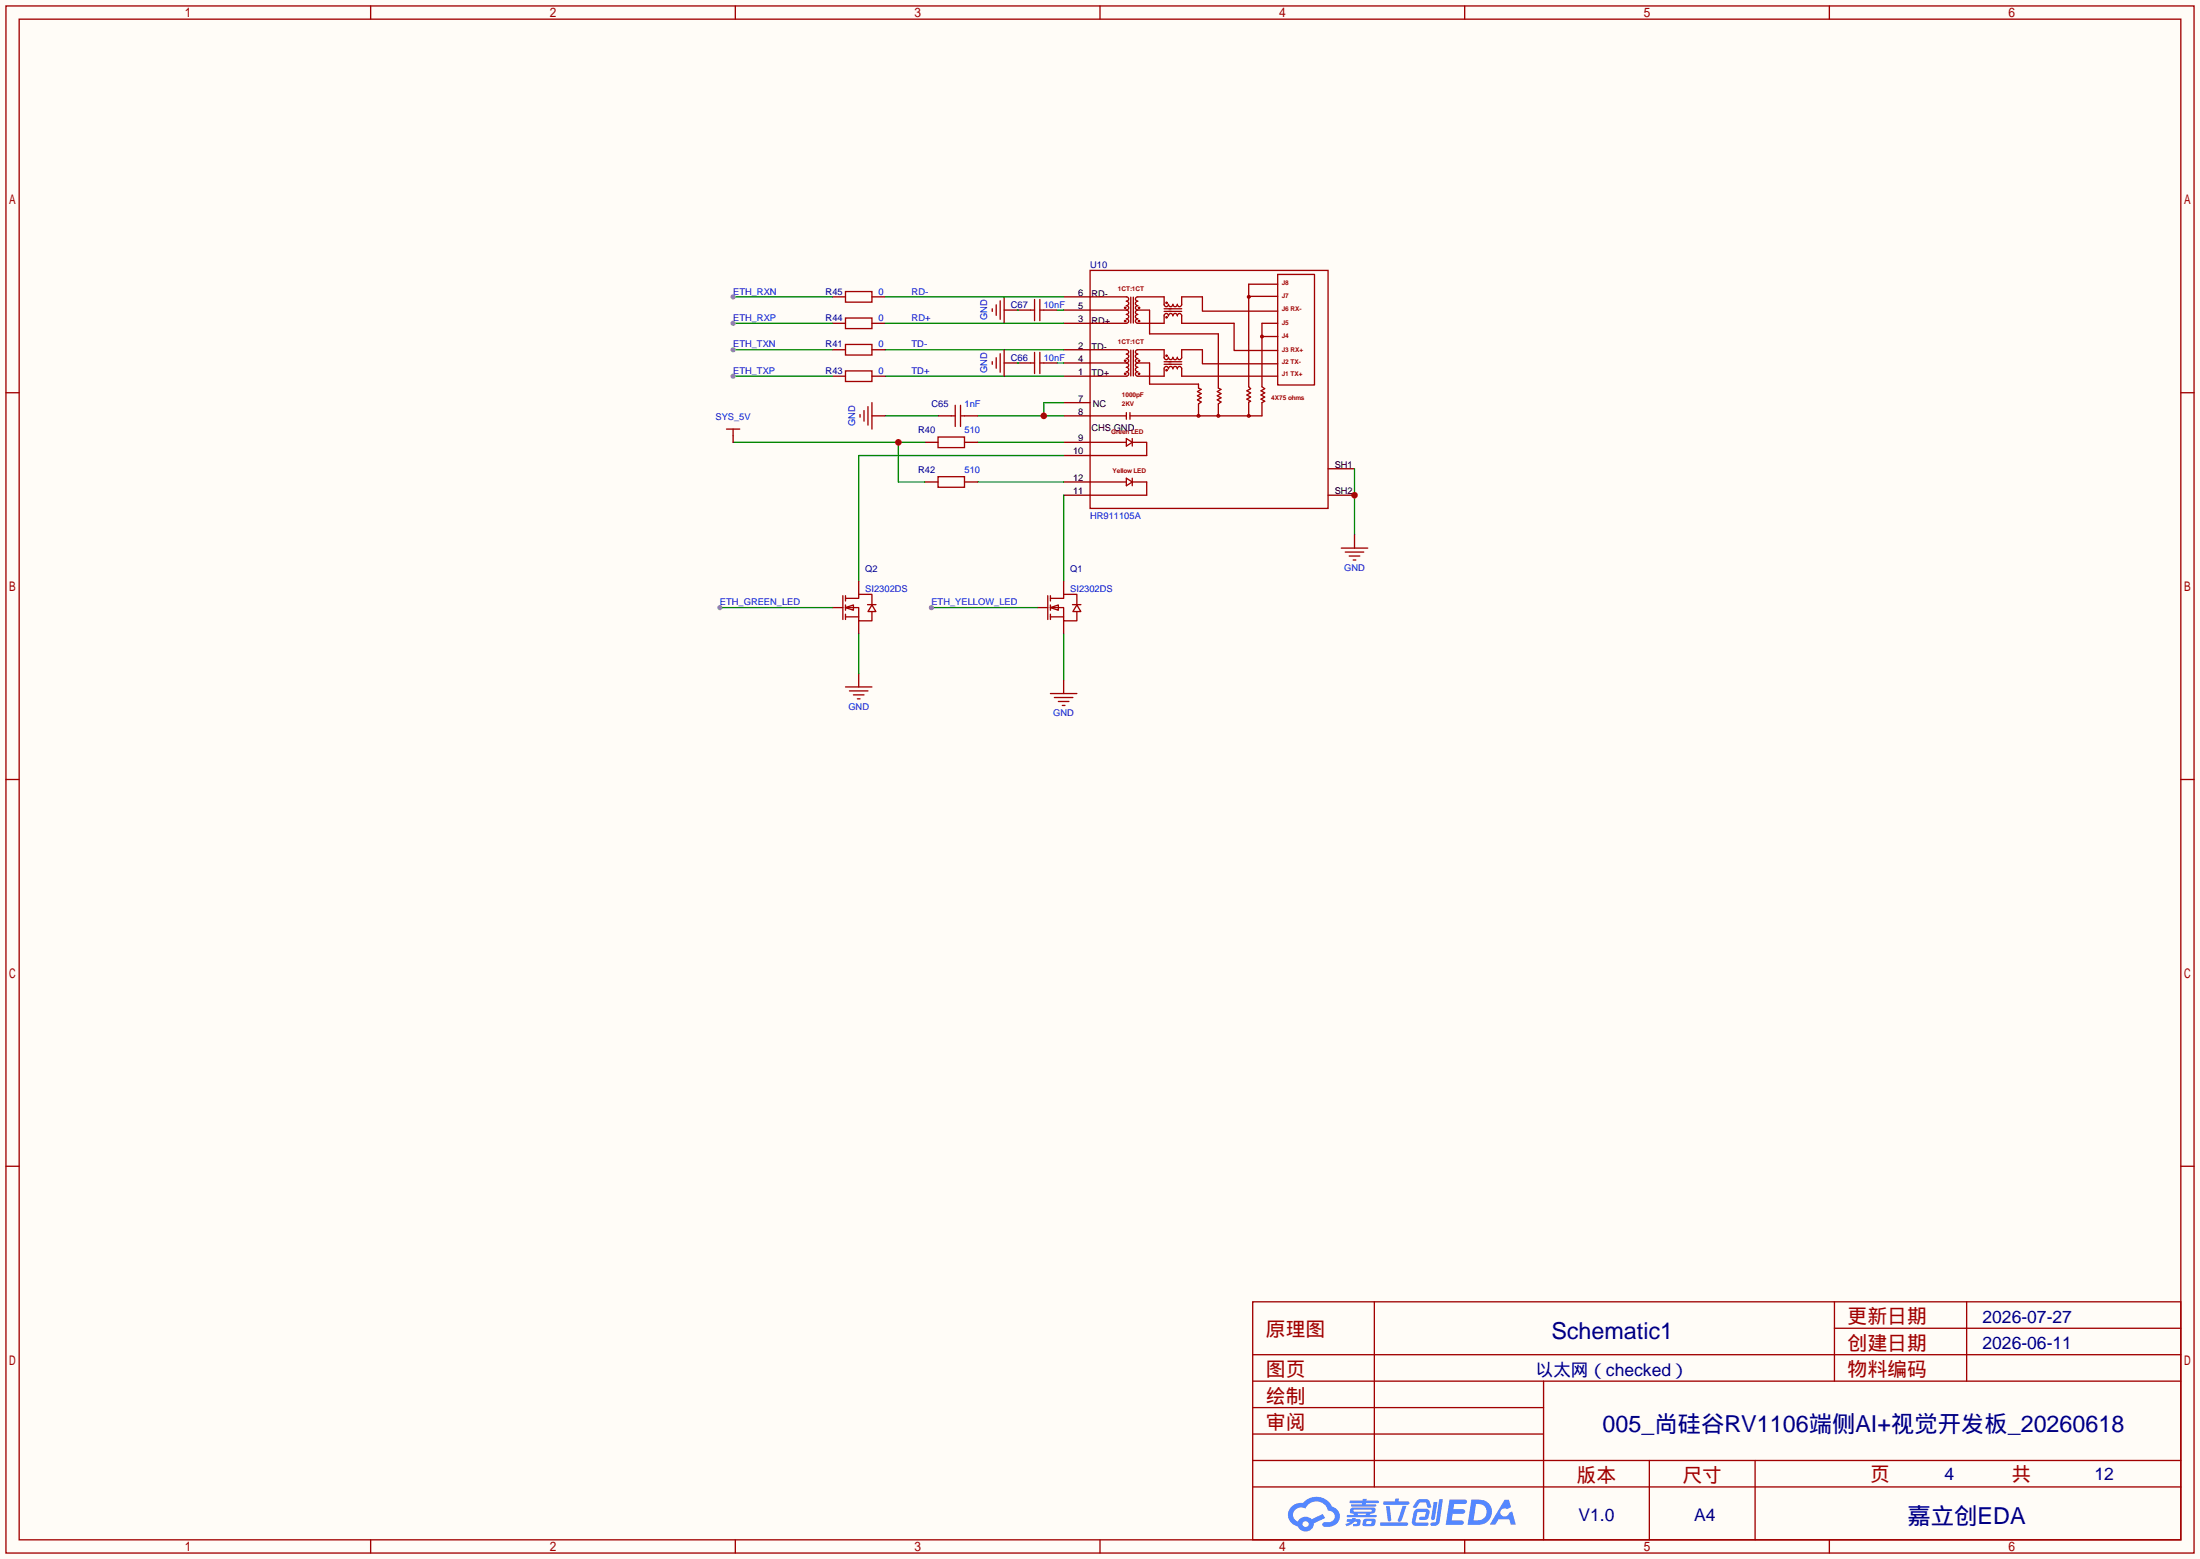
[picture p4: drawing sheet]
<svg xmlns="http://www.w3.org/2000/svg" width="423mm" height="299mm" viewBox="0 0 423 299" stroke-linecap="round" stroke-linejoin="round" font-family="sans-serif">
<path d="M0 0h422.7v299.5h-422.7z" fill="#fffcf7"/>
<g fill="none" stroke="#a10000" stroke-width=".25">
<path d="M1.1 1.1h420.4v297.2h-420.4zM3.7 3.7h415.3v292.1h-415.3zM71.2 1.1v2.6M141.3 1.1v2.6M211.3 1.1v2.6M281.4 1.1v2.6M351.5 1.1v2.6M1.1 75.4h2.6M419 75.4h2.5M1.1 149.7h2.6M419 149.7h2.5M1.1 224h2.6"/>
<path d="M419 224h2.5M240.7 250.1h178.3v45.7h-178.3zM264 250.1v35.5M352.4 250.1v15.2M352.4 255.1h66.6M377.8 250.1v15.2M240.7 270.4h55.8M240.7 265.3h178.3M240.7 275.5h55.8M240.7 260.2h178.3M296.5 265.3v30.5M71.2 295.8v2.5"/>
<path d="M141.3 295.8v2.5M211.3 295.8v2.5M240.7 285.6h178.3M240.7 280.5h178.3M281.4 295.8v2.5M316.9 280.5v15.3M337.2 280.5v15.3M351.5 295.8v2.5"/>
</g>
<g fill="#5487ff">
<path d="M278.5 288h2.1a.97 .97 0 0 1 1.3 .5 .53 .53 0 0 1-.7 .4h-1.8l-.2 1h1.9a.43 .43 0 0 1 .4 .5 .43 .43 0 0 1-.5 .4h-1.9l-.2 1.3h1.7a.45 .45 0 0 1 .6 .1 .45 .45 0 0 1-.2 .6l-3.3 .1z"/>
<path d="M289.1 288.1h.8l.4 1.4-.7 .4a.82 .82 0 0 0-1.2 .1 .82 .82 0 0 0 .1 1.1 .82 .82 0 0 0 1.1 0l.3-.5 .6-.3 .7 2.6h-1l-.2-1.1h-2.1l-.6 1.1h-1.1z"/>
<path d="M275.4 288.5h.8l-.5 3.2a.36 .36 0 0 1-.4 .3 .36 .36 0 0 1-.4-.3z"/>
<path d="M276.5 288h.7l-.6 4.3a1.13 1.13 0 0 1-1.8 .6l.2-.4 .7-.1 .2-.2z"/>
<path d="M272.2 288.3l.6-.3h1a.77 .77 0 0 1 .9 .5l.3 .9-.2 .2h-.5l-.3-.9-.2-.1h-1l-.7 1h-.6l-.1-.2z"/>
<path d="M271.8 290.2l.5-.4h1.7a.66 .66 0 0 1 .6 1l-.1 .4a.81 .81 0 0 1-.9 .8h-.7a.32 .32 0 0 1-.3-.4 .32 .32 0 0 1 .4-.3h.7l.2-.8h-1.6l-.3 1.9 2.1 .1a.32 .32 0 0 1 .3 .3 .32 .32 0 0 1-.3 .3h-2.3l-.5-.3-.1-.5z"/>
<path d="M265.2 292.4h5a.33 .33 0 0 1 .3 .4 .33 .33 0 0 1-.3 .3h-4.9l-.2-.2z"/>
<path d="M269.5 289.3h.7l-.6 2a1.04 1.04 0 0 1-.7 1l-.4-.3z"/>
<path d="M266.3 289.3h.7l.3 2.6a.34 .34 0 0 1-.3 .3 .34 .34 0 0 1-.4-.2z"/>
<path d="M265.8 288.4h2.2l.2-.6h.6l-.1 .6h1.8a.32 .32 0 0 1 .3 .3 .32 .32 0 0 1-.4 .3h-4.5l-.2-.1z"/>
<path d="M258.8 291.8h.9l.1-.2h.7l-.1 .2 .9 .1a.82 .82 0 0 1-.6 1.3h-.8v-.5l.8-.1v-.3h-.5l-.5 .4-1 .5-.2-.5 1-.4h-.8z"/>
<path d="M259.3 288.3h2.5v-.4h.8l-.1 .4h2.2l.2 .2-.2 .2h-2.3v.3h1.8l.2 .2-.2 .2h-4.5l-.2-.2 .1-.2h2l.1-.3h-2.3l-.1-.1z"/>
<path d="M282.7 288l-.8 4.9h1.7a2.47 2.47 0 0 0 2.9-1.7 2.47 2.47 0 0 0-1.4-3zM283.6 288.9a1.61 1.61 0 0 1 2 1.4 1.61 1.61 0 0 1-1.8 1.8h-.7z"/>
<path d="M259.5 289.8a.55 .55 0 0 0-.2 .7 .55 .55 0 0 0 .7 .2l.1 .3h-1.3v.4h5.5l.2-.1-.2-.3h-1.2l.2-.3a.7 .7 0 0 0 .8-.2 .7 .7 0 0 0 0-.9h-4.2zM260.1 290h3.3l.2 .1-.2 .3h-3.3l-.1-.2zM260.8 290.7h1.7l-.2 .3h-1.4z"/>
<path d="M262 291.9a1.05 1.05 0 0 0-.1 1.2 2.91 2.91 0 0 0 2.2-.1 .98 .98 0 0 0 0-1.2l-1.6-.1zM262.6 292.2h.8h.1v.3l-.2 .2h-.8z"/>
<path d="M248.2 289.4a2.23 2.23 0 0 0-.7 2.3 2.23 2.23 0 0 0 1.8 1.5 1.58 1.58 0 0 0 1.8 1 1.58 1.58 0 0 0 1.3-1.6l2.2-1-.5-.8-2.1 1a1.65 1.65 0 0 0-2.7 .5 1.45 1.45 0 0 1-.7-2 1.45 1.45 0 0 1 2-.6l.2 .1a2.3 2.3 0 0 1 2.3-1.4 2.3 2.3 0 0 1 2.1 1.8 1.12 1.12 0 0 1 1.2 1 1.12 1.12 0 0 1-1.1 1.2h-.7a.45 .45 0 0 0-.6 .4 .45 .45 0 0 0 .5 .5 2.21 2.21 0 0 0 2.2-.6 2.21 2.21 0 0 0 .5-2.2 2.13 2.13 0 0 0-1.3-1.1 3.3 3.3 0 0 0-5.6-.7l-1.1 .1zM250.3 292.8a.57 .57 0 0 1 1.1 0 .57 .57 0 0 1-1.1 0z"/>
</g>
<g fill="none" stroke="#870000" stroke-width=".25">
<path d="M204.3 59.6h5.1M204.3 57h5.1M204.3 79.9h5.1M204.3 77.3h5.1M204.3 67.2h5.1M204.3 69.7h5.1M204.3 72.3h5.1M204.3 62.1h5.1M177.7 92.6h2.5M177.7 85h2.5M185.3 92.6h2.5M185.3 85h2.5"/>
<path d="M204.3 95.1h5.1M204.3 92.6h5.1M204.3 87.5h5.1M204.3 85h5.1M255.1 95.1h5.1M255.1 90h5.1M159.9 116.7h2M165 111.6v2.6M165 119.3v2.5M199.3 116.7h2M204.3 111.6v2.6M204.3 119.3v2.5"/>
<path d="M165 129.4v2.6M204.3 130.7v2.5"/>
</g>
<g fill="none" stroke="#a10000" stroke-width=".25">
<path d="M209.4 51.9h45.7v45.8h-45.7zM209.4 57h7a.42 .42 0 0 1 .4 .4 .42 .42 0 0 1-.4 .5 .43 .43 0 0 1 .4 .4 .43 .43 0 0 1-.4 .4 .43 .43 0 0 1 .4 .4 .43 .43 0 0 1-.4 .5M209.4 59.6h7M216.4 59.6a.42 .42 0 0 1 .4 .4 .42 .42 0 0 1-.4 .4 .43 .43 0 0 1 .4 .4 .43 .43 0 0 1-.4 .4 .43 .43 0 0 1 .4 .5 .43 .43 0 0 1-.4 .4h-7M217.2 57.1v5M217.7 57.1v5M218.6 59.6a.43 .43 0 0 1-.5-.5 .43 .43 0 0 1 .5-.4 .43 .43 0 0 1-.5-.4 .43 .43 0 0 1 .5-.4 .42 .42 0 0 1-.5-.5 .42 .42 0 0 1 .5-.4h5v1.5a.42 .42 0 0 0 .5 .4 .42 .42 0 0 0 .4-.4 .43 .43 0 0 0 .4 .4 .43 .43 0 0 0 .4-.4 .43 .43 0 0 0 .5 .4 .43 .43 0 0 0 .4-.4 .42 .42 0 0 0 .4 .4 .42 .42 0 0 0 .4-.4v-1.5h4v2.8h14.5M218.6 59.6h2.2M218.6 59.6a.42 .42 0 0 0-.5 .4 .42 .42 0 0 0 .5 .4 .43 .43 0 0 0-.5 .4 .43 .43 0 0 0 .5 .5 .43 .43 0 0 0-.5 .4 .43 .43 0 0 0 .5 .4h5v-1.4a.42 .42 0 0 1 .5-.5 .42 .42 0 0 1 .4 .5 .43 .43 0 0 1 .4-.5 .43 .43 0 0 1 .4 .5 .43 .43 0 0 1 .5-.5 .43 .43 0 0 1 .4 .5 .42 .42 0 0 1 .4-.5 .42 .42 0 0 1 .4 .5v1.4h10.1v5.2h8.4M220.9 59.6v4.5h13.2v10.4l.5 .3-.7 .4 .7 .4-.7 .4 .7 .4-.7 .4 .7 .4-.5 .4v2.3M223.6 59.3h3.4M223.6 59.8h3.4"/>
<path d="M239.9 56.9h5.6M245.5 52.7h7v21.3h-7zM245.5 54.6h-5.6v19.7l.4 .4-.8 .4 .8 .4-.8 .4 .8 .4-.8 .4 .8 .4-.4 .2v2.6M209.4 67.2h7a.42 .42 0 0 1 .4 .4 .42 .42 0 0 1-.4 .4 .43 .43 0 0 1 .4 .4 .43 .43 0 0 1-.4 .5 .43 .43 0 0 1 .4 .4 .43 .43 0 0 1-.4 .4M209.4 69.7h7M209.4 79.9h7M216.4 69.7a.42 .42 0 0 1 .4 .4 .42 .42 0 0 1-.4 .5 .43 .43 0 0 1 .4 .4 .43 .43 0 0 1-.4 .4 .43 .43 0 0 1 .4 .4 .43 .43 0 0 1-.4 .5h-7M216.4 79.3v1.2M217.1 79.3v1.2M217.2 67.2v5M217.7 67.2v5M218.6 69.7a.43 .43 0 0 1-.5-.4 .43 .43 0 0 1 .5-.4 .43 .43 0 0 1-.5-.5 .43 .43 0 0 1 .5-.4 .42 .42 0 0 1-.5-.4 .42 .42 0 0 1 .5-.4h5v1.4a.42 .42 0 0 0 .5 .5 .42 .42 0 0 0 .4-.5 .43 .43 0 0 0 .4 .5 .43 .43 0 0 0 .4-.5 .43 .43 0 0 0 .5 .5 .43 .43 0 0 0 .4-.5 .42 .42 0 0 0 .4 .5 .42 .42 0 0 0 .4-.5v-1.4h4v2.7h14.5"/>
<path d="M218.6 69.7h2.3v4.1h9.4v.7l.5 .3-.7 .4 .7 .4-.7 .4 .7 .4-.7 .4 .7 .4-.5 .4v2.3M218.6 69.7a.42 .42 0 0 0-.5 .4 .42 .42 0 0 0 .5 .5 .43 .43 0 0 0-.5 .4 .43 .43 0 0 0 .5 .4 .43 .43 0 0 0-.5 .4 .43 .43 0 0 0 .5 .5h5v-1.5a.42 .42 0 0 1 .5-.4 .42 .42 0 0 1 .4 .4 .43 .43 0 0 1 .4-.4 .43 .43 0 0 1 .4 .4 .43 .43 0 0 1 .5-.4 .43 .43 0 0 1 .4 .4 .42 .42 0 0 1 .4-.4 .42 .42 0 0 1 .4 .4v1.5h18.5M223.6 69.5h3.4M223.6 70h3.4M242.4 64.6h3.1M245.5 62.1h-3.1v12.2l.6 .4-.7 .4 .7 .4-.7 .4 .7 .4-.7 .4 .7 .4-.6 .2v2.6h-25.3M180.2 91.6h5.1v2h-5.1zM180.2 83.9h5.1v2.1h-5.1zM209.4 92.6h7M209.4 85h7M216.4 91.9l1.1 .7-1.1 .7zM216.4 84.2l1.1 .8-1.1 .7z"/>
<path d="M217.5 85h2.8v2.5h-10.9M217.5 92.6h2.8v2.5h-10.9M217.5 84.2v1.5M217.5 91.9v1.4M161.9 114.4v4.6M162.4 116.7h2.6v2.6h2.5v-1.8M162.4 114.9h2.6v-.7h2.5v2M162.4 116.7l1.6-.5v1zM162.4 114.4v1M162.4 116.2v1M162.4 118v1M162.4 118.5h2.6"/>
<path d="M166.7 116.1h1.6M167.5 116.2l.8 1.3h-1.5zM201.3 114.4v4.6M201.8 116.7h2.5v2.6h2.6v-1.8M201.8 114.9h2.5v-.7h2.6v2M201.8 116.7l1.5-.5v1zM201.8 118.5h2.5M201.8 114.4v1M201.8 116.2v1M201.8 118v1M206 116.1h1.7M206.9 116.2l.7 1.3h-1.5z"/>
<path d="M162.4 132h5.1M163.2 132.7h3.6M164 133.5h2M164.7 134.2h.5M201.8 133.2h5.1M202.6 134h3.5M203.3 134.7h2.1M204.1 135.5h.5"/>
<circle cx="216.2" cy="59.1" r=".13"/>
<circle cx="218.8" cy="59.1" r=".13"/>
<circle cx="224.1" cy="58.2" r=".13"/>
<circle cx="239.9" cy="57" r=".25"/>
<circle cx="216.2" cy="71.8" r=".13"/>
<circle cx="216.2" cy="69.3" r=".13"/>
<circle cx="216.2" cy="61.7" r=".13"/>
<circle cx="218.8" cy="71.8" r=".13"/>
<circle cx="218.8" cy="69.3" r=".13"/>
<circle cx="218.8" cy="61.7" r=".13"/>
<circle cx="224.1" cy="61" r=".13"/>
<circle cx="224.1" cy="71.1" r=".13"/>
<circle cx="224.1" cy="68.3" r=".13"/>
<circle cx="230.3" cy="79.9" r=".25"/>
<circle cx="234.1" cy="79.9" r=".25"/>
<circle cx="239.9" cy="79.9" r=".25"/>
<circle cx="242.4" cy="64.6" r=".25"/>
</g>
<path d="M140.8 85h36.9M172.6 85v7.6h5.1M187.8 85h16.5M187.8 92.6h16.5M204.3 87.5h-39.3v24.1M204.3 95.1v16.5M165 121.8v7.6M204.3 121.8v8.9" fill="none" stroke="#008700" stroke-width=".25"/>
<circle cx="172.6" cy="85" r=".63" fill="#c00"/>
<path d="M140.8 83.7v1.3" fill="none" stroke="#870000" stroke-width=".25"/>
<path d="M139.6 82.4h2.5M140.8 82.4v1.3" fill="none" stroke="#a10000" stroke-width=".25"/>
<path d="M178.9 116.7h20.4" fill="none" stroke="#008700" stroke-width=".25"/>
<circle cx="178.9" cy="116.7" r=".51" fill="#999"/>
<path d="M138.3 116.7h21.6" fill="none" stroke="#008700" stroke-width=".25"/>
<circle cx="138.3" cy="116.7" r=".51" fill="#999"/>
<path d="M260.2 90v12.7" fill="none" stroke="#008700" stroke-width=".25"/>
<circle cx="260.2" cy="95.1" r=".63" fill="#c00"/>
<path d="M260.2 102.7v2.6" fill="none" stroke="#870000" stroke-width=".25"/>
<path d="M257.7 105.3h5.1M258.4 106h3.6M259.2 106.8h2M260 107.6h.5" fill="none" stroke="#a10000" stroke-width=".25"/>
<path d="M187.8 79.9h16.5M204.3 77.3h-3.8v2.6" fill="none" stroke="#008700" stroke-width=".25"/>
<circle cx="200.5" cy="79.9" r=".63" fill="#c00"/>
<g fill="none" stroke="#a10000" stroke-width=".25">
<path d="M162.4 56h5.1v2h-5.1zM190.6 59.3v.5M191.4 58.5v2.1M192.2 57.8v3.5M192.9 57v5.1M198 59.6h.8M198.8 57.5v4.1M199.8 57.5v4.1M199.8 59.6h.7M162.4 66.2h5.1v2h-5.1zM162.4 71.2h5.1v2.1h-5.1zM162.4 61.1h5.1v2h-5.1z"/>
<path d="M165.2 79.6v.5M166 78.9v2M166.8 78.1v3.6M167.5 77.3v5.1M182.8 79.9h.7M183.5 77.9v4M184.5 77.9v4M184.5 79.9h.8M190.6 69.5v.5M191.4 68.7v2M192.2 67.9v3.6M192.9 67.2v5.1"/>
<path d="M198 69.7h.8M198.8 67.7v4.1M199.8 67.7v4.1M199.8 69.7h.7"/>
</g>
<g fill="none" stroke="#870000" stroke-width=".25">
<path d="M159.9 57h2.5M167.5 57h2.6M192.9 59.6h5.1M200.5 59.6h2.6M159.9 67.2h2.5M159.9 72.3h2.5M159.9 62.1h2.5M167.5 79.9h2.6M167.5 67.2h2.6M167.5 72.3h2.6M167.5 62.1h2.6M180.2 79.9h2.6"/>
<path d="M185.3 79.9h2.5M192.9 69.7h5.1M200.5 69.7h2.6"/>
</g>
<path d="M140.8 57h19.1M170.1 57h34.2M195.5 59.6h.1M203.1 59.6h1.2M170.1 79.9h10.1M170.1 67.2h34.2M170.1 72.3h34.2M170.1 62.1h34.2M195.5 69.7h.1M203.1 69.7h1.2" fill="none" stroke="#008700" stroke-width=".25"/>
<circle cx="140.8" cy="57" r=".51" fill="#999"/>
<path d="M140.8 62.1h19.1" fill="none" stroke="#008700" stroke-width=".25"/>
<circle cx="140.8" cy="62.1" r=".51" fill="#999"/>
<path d="M140.8 67.2h19.1" fill="none" stroke="#008700" stroke-width=".25"/>
<circle cx="140.8" cy="67.2" r=".51" fill="#999"/>
<path d="M140.8 72.3h19.1" fill="none" stroke="#008700" stroke-width=".25"/>
<circle cx="140.8" cy="72.3" r=".51" fill="#999"/>
<g font-size="4.5" fill="#000080">
<text x="298" y="257.2">Schematic1</text>
<text x="307.9" y="275">005_尚硅谷RV1106端侧AI+视觉开发板_20260618</text>
<text x="366.5" y="292.8">嘉立创EDA</text>
</g>
<g font-size="3.8" fill="#a00000">
<text x="243.2" y="256.7">原理图</text>
<text x="355" y="254.2">更新日期</text>
<text x="355" y="259.2">创建日期</text>
<text x="243.2" y="269.4">绘制</text>
<text x="243.2" y="264.3">图页</text>
<text x="355" y="264.3">物料编码</text>
<text x="243.2" y="274.5">审阅</text>
<text x="302.9" y="284.6">版本</text>
<text x="323.2" y="284.6">尺寸</text>
<text x="359.3" y="284.4">页</text>
<text x="386.5" y="284.4">共</text>
</g>
<g font-size="3.4" fill="#000080">
<text x="380.9" y="254.1">2026-07-27</text>
<text x="380.9" y="259.1">2026-06-11</text>
<text x="295.1" y="264.2">以太网（checked）</text>
<text x="373.6" y="284.3">4</text>
<text x="402.4" y="284.3">12</text>
<text x="303.2" y="292.2">V1.0</text>
<text x="325.5" y="292.2">A4</text>
</g>
<g font-size="1.8" fill="#000080">
<text x="209.4" y="51.5">U10</text>
<text x="158.6" y="56.6">R45</text>
<text x="194.2" y="59.1">C67</text>
<text x="158.6" y="61.7">R44</text>
<text x="158.6" y="66.7">R41</text>
<text x="158.6" y="71.8">R43</text>
<text x="194.2" y="69.3">C66</text>
<text x="176.4" y="83.2">R40</text>
<text x="178.9" y="78.2">C65</text>
<text x="176.4" y="90.9">R42</text>
<text x="166.2" y="109.9">Q2</text>
<text x="205.6" y="109.9">Q1</text>
</g>
<g font-size="1.8" fill="#00f">
<text x="140.8" y="56.6">ETH_RXN</text>
<text x="168.8" y="56.6">0</text>
<text x="175.1" y="56.6">RD-</text>
<text x="200.5" y="59.1">10nF</text>
<text x="140.8" y="61.7">ETH_RXP</text>
<text x="168.8" y="61.7">0</text>
<text x="175.1" y="61.7">RD+</text>
<text x="189.7" y="61.6" transform="rotate(-90 189.7 61.6)">GND</text>
<text x="140.8" y="66.7">ETH_TXN</text>
<text x="140.8" y="71.8">ETH_TXP</text>
<text x="168.8" y="66.7">0</text>
<text x="168.8" y="71.8">0</text>
<text x="175.1" y="66.7">TD-</text>
<text x="175.1" y="71.8">TD+</text>
<text x="189.7" y="71.7" transform="rotate(-90 189.7 71.7)">GND</text>
<text x="200.5" y="69.3">10nF</text>
<text x="137.5" y="80.7">SYS_5V</text>
<text x="164.3" y="81.9" transform="rotate(-90 164.3 81.9)">GND</text>
<text x="185.3" y="83.2">510</text>
<text x="185.3" y="78.2">1nF</text>
<text x="185.3" y="90.9">510</text>
<text x="209.4" y="99.8">HR911105A</text>
<text x="166.2" y="113.7">SI2302DS</text>
<text x="205.6" y="113.7">SI2302DS</text>
<text x="258.2" y="109.7">GND</text>
<text x="138.3" y="116.3">ETH_GREEN_LED</text>
<text x="178.9" y="116.3">ETH_YELLOW_LED</text>
<text x="163" y="136.3">GND</text>
<text x="202.3" y="137.6">GND</text>
</g>
<g font-size="1.8">
<text x="207.2" y="59.3">5</text>
<text x="207.2" y="56.8">6</text>
<text x="209.7" y="57.1">RD-</text>
<text x="207.2" y="61.9">3</text>
<text x="209.7" y="62.1">RD+</text>
<text x="207.2" y="67">2</text>
<text x="207.2" y="69.5">4</text>
<text x="209.7" y="67.2">TD-</text>
<text x="207.2" y="77.1">7</text>
<text x="207.2" y="72">1</text>
<text x="209.7" y="72.3">TD+</text>
<text x="207.2" y="79.7">8</text>
<text x="209.7" y="82.7">CHS GND</text>
<text x="209.9" y="78.1">NC</text>
<text x="206.2" y="87.3">10</text>
<text x="207.2" y="84.7">9</text>
<text x="256.4" y="89.8">SH1</text>
<text x="206.2" y="92.4">12</text>
<text x="206.2" y="94.9">11</text>
<text x="256.4" y="94.9">SH2</text>
</g>
<g font-size="1.2" fill="#a00000">
<text x="214.8" y="56">1CT:1CT</text>
<text x="246.3" y="59.8">J6 RX-</text>
<text x="246.3" y="57.3">J7</text>
<text x="246.3" y="54.7">J8</text>
<text x="246.3" y="64.9">J4</text>
<text x="246.3" y="62.4">J5</text>
<text x="214.8" y="66.2">1CT:1CT</text>
<text x="246.3" y="70">J2 TX-</text>
<text x="246.3" y="67.7">J3 RX+</text>
<text x="215.5" y="76.3">1000pF</text>
<text x="244.2" y="76.8">4X75 ohms</text>
<text x="246.3" y="72.3">J1 TX+</text>
<text x="213.5" y="83.4">Green LED</text>
<text x="215.5" y="78.1">2KV</text>
<text x="213.8" y="90.8">Yellow LED</text>
</g>
</svg>
